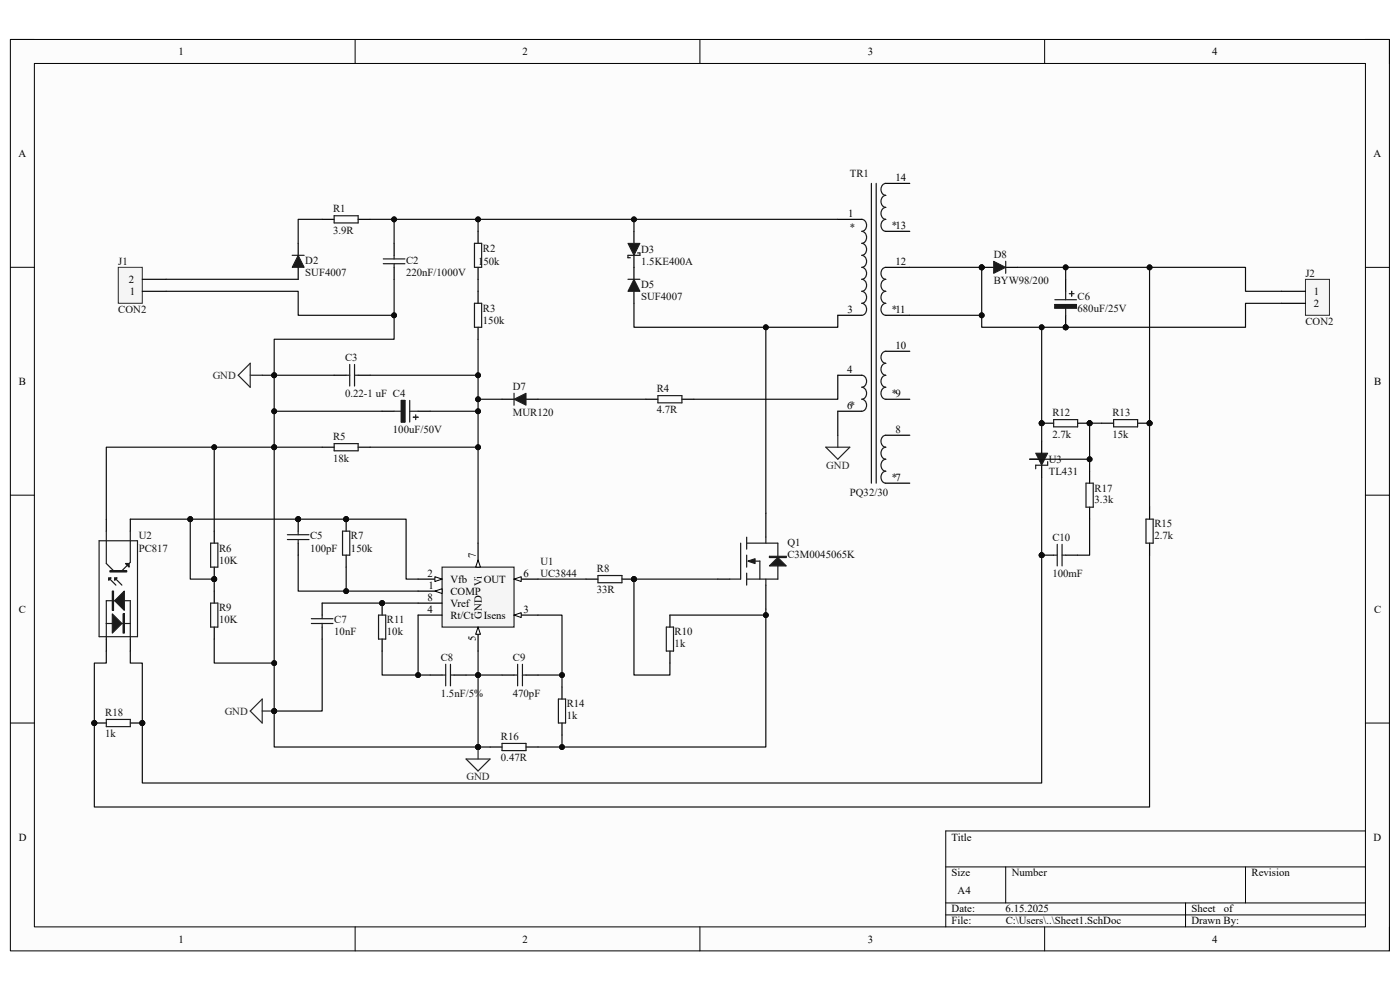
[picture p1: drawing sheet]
<svg xmlns="http://www.w3.org/2000/svg" width="297mm" height="210mm" viewBox="0 0 297 210" stroke-linecap="round" stroke-linejoin="round" font-family="sans-serif">
<path d="M2.2 8.4h292.6v193.3h-292.6z" fill-rule="evenodd" fill="#fcfcfc"/>
<path d="M2.2 8.4h292.6v193.3h-292.6z" fill="none" stroke="#000" stroke-width=".21"/>
<path d="M7.3 13.5h282.4v183.1h-282.4z" fill-rule="evenodd" fill="#fcfcfc"/>
<g fill="none" stroke="#000" stroke-width=".21">
<path d="M2.2 8.4h5.1M7.3 13.5h282.4v183.1h-282.4zM75.3 8.4v5.1M148.5 8.4v5.1M221.6 8.4v5.1M289.7 8.4h5.1v5.1M2.2 56.7h5.1M289.7 56.7h5.1M2.2 105h5.1M289.7 105.1h5.1M2.2 153.4h5.1M289.7 153.4h5.1"/>
<path d="M289.7 176.3h-89.1v20.3M75.3 196.6v5.1M148.5 196.6v5.1M200.6 183.9h89.1M200.6 191.5h89.1M200.6 194.1h89.1M213.4 183.9v7.6M221.6 196.6v5.1M251.5 191.5v5.1M264.2 183.9v7.6M294.8 196.6v5.1"/>
</g>
<path d="M68.3 46.5h2.6M76 46.5h2.5M101.4 49.1v2.5M101.4 56.7v2.6" fill="none" stroke="#000" stroke-width=".25"/>
<path d="M70.9 45.8h5.1v1.5h-5.1zM100.7 51.6h1.5v5.1h-1.5z" fill="none" stroke="#1c1c1c" stroke-width=".25"/>
<circle cx="221" cy="89.8" r=".51" fill="#0e0e0e"/>
<circle cx="221" cy="89.8" r=".51" fill="none" stroke="#0e0e0e" stroke-width=".21"/>
<circle cx="231.2" cy="89.8" r=".51" fill="#0e0e0e"/>
<circle cx="231.2" cy="89.8" r=".51" fill="none" stroke="#0e0e0e" stroke-width=".21"/>
<path d="M221 89.8h2.5" fill="none" stroke="#000" stroke-width=".25"/>
<circle cx="221" cy="89.8" r=".51" fill="#0e0e0e"/>
<circle cx="221" cy="89.8" r=".51" fill="none" stroke="#0e0e0e" stroke-width=".21"/>
<path d="M228.6 89.8h2.6" fill="none" stroke="#000" stroke-width=".25"/>
<circle cx="231.2" cy="89.8" r=".51" fill="#0e0e0e"/>
<circle cx="231.2" cy="89.8" r=".51" fill="none" stroke="#0e0e0e" stroke-width=".21"/>
<path d="M70.9 94.1h5.1v1.5h-5.1zM109.1 83.4v2.6M139.6 83.9h5.1v1.6h-5.1zM223.5 89h5.1v1.6h-5.1z" fill="none" stroke="#1c1c1c" stroke-width=".25"/>
<path d="M68.3 94.9h2.6M76 94.9h2.5M106.5 84.7h2.6M111.6 84.7h2.5M137 84.7h2.6M144.7 84.7h2.5" fill="none" stroke="#000" stroke-width=".25"/>
<path d="M50.5 79.6l2.6-2.5v5zM53.1 79.6h2.5" fill="none" stroke="#262626" stroke-width=".25"/>
<path d="M109.1 84.7l2.5-1.3v2.6z" fill="#1c1c1c"/>
<path d="M109.1 84.7l2.5-1.3v2.6z" fill="none" stroke="#1c1c1c" stroke-width=".21"/>
<path d="M134.5 56.7v2.6M134.5 61.8v2.5" fill="none" stroke="#000" stroke-width=".25"/>
<path d="M133.2 59.3h2.6" fill="none" stroke="#1c1c1c" stroke-width=".25"/>
<path d="M134.5 59.3l1.3 2.5h-2.6z" fill="#1c1c1c"/>
<path d="M134.5 59.3l1.3 2.5h-2.6z" fill="none" stroke="#1c1c1c" stroke-width=".21"/>
<path d="M63.3 51.6v2.6M63.3 56.7v2.6" fill="none" stroke="#000" stroke-width=".25"/>
<path d="M62 54.2h2.5" fill="none" stroke="#1c1c1c" stroke-width=".25"/>
<path d="M63.3 54.2l1.2 2.5h-2.5z" fill="#1c1c1c"/>
<path d="M63.3 54.2l1.2 2.5h-2.5z" fill="none" stroke="#1c1c1c" stroke-width=".21"/>
<path d="M83.6 51.6v2.6M83.6 56.7v2.6M70.9 79.6h2.5M76 79.6h2.5M101.4 61.8v2.5M101.4 69.4v2.6M81.1 87.2h2.5M88.7 87.2h2.5" fill="none" stroke="#000" stroke-width=".25"/>
<g fill="none" stroke="#1c1c1c" stroke-width=".25">
<path d="M81.3 55.9h4.6M81.3 54.9h4.6M83.6 54.2v.7M83.6 55.9v.8M73.4 79.6h.8M74.2 77.3v4.6M75.2 79.6h.8M75.2 77.3v4.6M100.7 64.3h1.5v5.1h-1.5zM83.6 87.2h1.5M85.1 84.9h.8v4.6h-.8zM86.9 87.2h1.8"/>
<path d="M86.9 84.9v4.6M87.7 88.5h1M88.2 88v1"/>
</g>
<path d="M85.1 84.9h.8v4.6h-.8z" fill-rule="evenodd" fill="#1c1c1c"/>
<path d="M85.1 84.9h.8v4.6h-.8z" fill="none" stroke="#1c1c1c" stroke-width=".21"/>
<circle cx="226.1" cy="69.4" r=".51" fill="#0e0e0e"/>
<circle cx="226.1" cy="69.4" r=".51" fill="none" stroke="#0e0e0e" stroke-width=".21"/>
<path d="M226.1 59.3v2.5M226.1 66.9v2.5" fill="none" stroke="#000" stroke-width=".25"/>
<circle cx="226.1" cy="69.4" r=".51" fill="#0e0e0e"/>
<circle cx="226.1" cy="69.4" r=".51" fill="none" stroke="#0e0e0e" stroke-width=".21"/>
<path d="M223.8 64.6h4.6v.8h-4.6zM223.8 63.6h4.6M226.1 61.8v1.8M226.1 65.4v1.5M226.8 62.3h1.1M227.4 61.8v1" fill="none" stroke="#1c1c1c" stroke-width=".25"/>
<path d="M223.8 64.6h4.6v.8h-4.6z" fill-rule="evenodd" fill="#1c1c1c"/>
<path d="M223.8 64.6h4.6v.8h-4.6z" fill="none" stroke="#1c1c1c" stroke-width=".21"/>
<path d="M134.5 49.1v2.5M134.5 54.2v2.5" fill="none" stroke="#000" stroke-width=".25"/>
<path d="M133.2 54.2h2.6" fill="none" stroke="#1c1c1c" stroke-width=".25"/>
<path d="M133.2 51.6h2.6l-1.3 2.6z" fill="#1c1c1c"/>
<path d="M133.2 51.6h2.6l-1.3 2.6z" fill="none" stroke="#1c1c1c" stroke-width=".21"/>
<path d="M133.2 54.2v.5h.5M135.3 53.7h.5v.5" fill="none" stroke="#1c1c1c" stroke-width=".25"/>
<circle cx="208.3" cy="56.7" r=".51" fill="#0e0e0e"/>
<circle cx="208.3" cy="56.7" r=".51" fill="none" stroke="#0e0e0e" stroke-width=".21"/>
<path d="M208.3 56.7h2.5" fill="none" stroke="#000" stroke-width=".25"/>
<circle cx="208.3" cy="56.7" r=".51" fill="#0e0e0e"/>
<circle cx="208.3" cy="56.7" r=".51" fill="none" stroke="#0e0e0e" stroke-width=".21"/>
<path d="M213.4 56.7h2.5" fill="none" stroke="#000" stroke-width=".25"/>
<path d="M213.4 55.4v2.6" fill="none" stroke="#1c1c1c" stroke-width=".25"/>
<path d="M210.8 55.4l2.6 1.3-2.6 1.3z" fill="#1c1c1c"/>
<path d="M210.8 55.4l2.6 1.3-2.6 1.3z" fill="none" stroke="#1c1c1c" stroke-width=".21"/>
<path d="M175.2 94.9h5.1l-2.6 2.5zM177.7 92.3v2.6" fill="none" stroke="#262626" stroke-width=".25"/>
<circle cx="63.3" cy="110.1" r=".51" fill="#0e0e0e"/>
<circle cx="63.3" cy="110.1" r=".51" fill="none" stroke="#0e0e0e" stroke-width=".21"/>
<path d="M63.3 110.1v2.6M63.3 115.2v2.6" fill="none" stroke="#000" stroke-width=".25"/>
<circle cx="63.3" cy="110.1" r=".51" fill="#0e0e0e"/>
<circle cx="63.3" cy="110.1" r=".51" fill="none" stroke="#0e0e0e" stroke-width=".21"/>
<path d="M61 113.4h4.5M61 114.5h4.5M63.3 112.7v.7M63.3 114.5v.7" fill="none" stroke="#1c1c1c" stroke-width=".25"/>
<circle cx="45.5" cy="122.9" r=".51" fill="#0e0e0e"/>
<circle cx="45.5" cy="122.9" r=".51" fill="none" stroke="#0e0e0e" stroke-width=".21"/>
<path d="M45.5 112.7v2.5M45.5 120.3v2.6" fill="none" stroke="#000" stroke-width=".25"/>
<circle cx="45.5" cy="122.9" r=".51" fill="#0e0e0e"/>
<circle cx="45.5" cy="122.9" r=".51" fill="none" stroke="#0e0e0e" stroke-width=".21"/>
<path d="M44.7 115.2h1.5v5.1h-1.5zM44.7 127.9h1.5v5.1h-1.5z" fill="none" stroke="#1c1c1c" stroke-width=".25"/>
<path d="M45.5 125.4v2.5M45.5 133v2.6" fill="none" stroke="#000" stroke-width=".25"/>
<circle cx="73.4" cy="110.1" r=".51" fill="#0e0e0e"/>
<circle cx="73.4" cy="110.1" r=".51" fill="none" stroke="#0e0e0e" stroke-width=".21"/>
<path d="M73.4 110.1v2.6" fill="none" stroke="#000" stroke-width=".25"/>
<circle cx="73.4" cy="110.1" r=".51" fill="#0e0e0e"/>
<circle cx="73.4" cy="110.1" r=".51" fill="none" stroke="#0e0e0e" stroke-width=".21"/>
<path d="M73.4 117.8v2.5" fill="none" stroke="#000" stroke-width=".25"/>
<path d="M72.7 112.7h1.5v5.1h-1.5z" fill="none" stroke="#1c1c1c" stroke-width=".25"/>
<circle cx="81.1" cy="127.9" r=".51" fill="#0e0e0e"/>
<circle cx="81.1" cy="127.9" r=".51" fill="none" stroke="#0e0e0e" stroke-width=".21"/>
<path d="M81.1 127.9v2.6" fill="none" stroke="#000" stroke-width=".25"/>
<circle cx="81.1" cy="127.9" r=".51" fill="#0e0e0e"/>
<circle cx="81.1" cy="127.9" r=".51" fill="none" stroke="#0e0e0e" stroke-width=".21"/>
<path d="M22.6 110.1v2.6M27.6 110.1v2.6M22.6 135.6v2.5M27.6 135.6v2.5M68.3 127.9v2.6M68.3 133v2.6M81.1 135.6v2.5" fill="none" stroke="#000" stroke-width=".25"/>
<path d="M21 114.7h8.2v20.4h-8.2zM22.6 112.7v6.8l1.5 1.6M27.6 112.7v6.6l-1.7 1.8M22.6 135.6v-3.3h5v3.3M23.1 122.6l1.5 1.5M24.3 122.6l1.6 1.5M66.1 131.2h4.5M66.1 132.3h4.5M68.3 130.5v.7M68.3 132.3v.7M80.3 130.5h1.5v5.1h-1.5z" fill="none" stroke="#1c1c1c" stroke-width=".25"/>
<path d="M23.8 130.2l2.1 2.1-2.1 2z" fill="#1c1c1c"/>
<path d="M23.8 130.2l2.1 2.1-2.1 2zM26.1 130.2h.3v4.1h-.3zM26.2 130.2v4.1" fill="none" stroke="#1c1c1c" stroke-width=".25"/>
<path d="M23.1 122.6h.5l-.5 .5z" fill="#1c1c1c"/>
<path d="M23.1 122.6h.5l-.5 .5z" fill="none" stroke="#1c1c1c" stroke-width=".25"/>
<path d="M24.3 122.6h.5l-.5 .5z" fill="#1c1c1c"/>
<path d="M23.3 121.1h3.6v.2h-3.6zM23.3 121.2h3.6M24.3 122.6h.5l-.5 .5z" fill="none" stroke="#1c1c1c" stroke-width=".25"/>
<path d="M26.6 119.5h.8v.8z" fill="#1c1c1c"/>
<path d="M26.6 119.5h.8v.8z" fill="none" stroke="#1c1c1c" stroke-width=".25"/>
<path d="M26.4 125.4v4.1l-2.1-2.1z" fill="#1c1c1c"/>
<path d="M22.6 132.3v-4.9h5v4.9M23.8 125.4h.3v4.1h-.3zM24 125.4v4.1M26.4 125.4v4.1l-2.1-2.1z" fill="none" stroke="#1c1c1c" stroke-width=".25"/>
<path d="M93.8 120.3h15.3v12.7h-15.3z" fill-rule="evenodd" fill="#f5f5f5"/>
<path d="M93.8 120.3h15.3v12.7h-15.3z" fill="none" stroke="#262626" stroke-width=".25"/>
<path d="M101.4 115.2v5.1M88.7 127.9h5.1" fill="none" stroke="#000" stroke-width=".25"/>
<path d="M101.4 118.8l.5 1.5h-1z" fill="#fbfbfb"/>
<path d="M101.4 118.8l.5 1.5h-1z" fill="none" stroke="#000" stroke-width=".21"/>
<path d="M109.1 122.9h5" fill="none" stroke="#000" stroke-width=".25"/>
<path d="M109.1 122.9l1.5-.6v1.1z" fill="#fbfbfb"/>
<path d="M109.1 122.9l1.5-.6v1.1z" fill="none" stroke="#000" stroke-width=".21"/>
<path d="M101.4 133v5.1" fill="none" stroke="#000" stroke-width=".25"/>
<path d="M101.4 133l.5 1.6h-1z" fill="#fbfbfb"/>
<path d="M101.4 133l.5 1.6h-1z" fill="none" stroke="#000" stroke-width=".21"/>
<path d="M88.7 130.5h5.1M109.1 130.5h5" fill="none" stroke="#000" stroke-width=".25"/>
<path d="M109.1 130.5l1.5-.5v1z" fill="#fbfbfb"/>
<path d="M109.1 130.5l1.5-.5v1z" fill="none" stroke="#000" stroke-width=".21"/>
<path d="M88.7 122.9h5.1" fill="none" stroke="#000" stroke-width=".25"/>
<path d="M92.3 122.3l1.5 .6-1.5 .5z" fill="#fbfbfb"/>
<path d="M92.3 122.3l1.5 .6-1.5 .5z" fill="none" stroke="#000" stroke-width=".21"/>
<path d="M88.7 125.4h5.1" fill="none" stroke="#000" stroke-width=".25"/>
<path d="M92.3 125.4l1.5-.5v1z" fill="#fbfbfb"/>
<path d="M92.3 125.4l1.5-.5v1z" fill="none" stroke="#000" stroke-width=".21"/>
<path d="M55.6 148.3v5.1l-2.5-2.6zM55.6 150.8h2.6" fill="none" stroke="#262626" stroke-width=".25"/>
<circle cx="58.2" cy="150.8" r=".51" fill="#0e0e0e"/>
<circle cx="58.2" cy="150.8" r=".51" fill="none" stroke="#0e0e0e" stroke-width=".21"/>
<path d="M91.2 143.2h2.6M96.3 143.2h2.6M106.5 143.2h2.6M111.6 143.2h2.5" fill="none" stroke="#000" stroke-width=".25"/>
<path d="M93.8 143.2h.8M94.6 140.9v4.6M95.6 143.2h.7M95.6 140.9v4.6M109.1 143.2h.7M109.8 140.9v4.6M110.8 143.2h.8M110.8 140.9v4.6" fill="none" stroke="#1c1c1c" stroke-width=".25"/>
<path d="M101.4 158.5v2.5M98.9 161h5.1l-2.6 2.6z" fill="none" stroke="#262626" stroke-width=".25"/>
<circle cx="101.4" cy="158.5" r=".51" fill="#0e0e0e"/>
<circle cx="101.4" cy="158.5" r=".51" fill="none" stroke="#0e0e0e" stroke-width=".21"/>
<path d="M104 158.5h2.5M111.6 158.5h2.5M119.2 145.7v2.6M119.2 153.4v2.5" fill="none" stroke="#000" stroke-width=".25"/>
<path d="M106.5 157.7h5.1v1.5h-5.1zM118.5 148.3h1.5v5.1h-1.5z" fill="none" stroke="#1c1c1c" stroke-width=".25"/>
<circle cx="134.5" cy="122.9" r=".51" fill="#0e0e0e"/>
<circle cx="134.5" cy="122.9" r=".51" fill="none" stroke="#0e0e0e" stroke-width=".21"/>
<path d="M124.3 122.9h2.6M131.9 122.9h2.6" fill="none" stroke="#000" stroke-width=".25"/>
<circle cx="134.5" cy="122.9" r=".51" fill="#0e0e0e"/>
<circle cx="134.5" cy="122.9" r=".51" fill="none" stroke="#0e0e0e" stroke-width=".21"/>
<path d="M126.9 122.1h5v1.5h-5zM141.4 133h1.5v5.1h-1.5zM154.8 122.9h2.3" fill="none" stroke="#1c1c1c" stroke-width=".25"/>
<path d="M162.5 108.9v5.1M142.1 130.5v2.5M142.1 138.1v2.6M152.3 122.9h2.5M162.5 124.1v5.1" fill="none" stroke="#000" stroke-width=".25"/>
<path d="M163.2 120.1l1.8-1.8 1.8 1.8z" fill="#1c1c1c"/>
<path d="M158.4 114v2.5M158.4 117.8v2.5M163.2 118h3.6v.3h-3.6zM158.4 121.6v2.5M163.2 120.1l1.8-1.8 1.8 1.8z" fill="none" stroke="#1c1c1c" stroke-width=".25"/>
<path d="M158.7 119l1.5-.5v1z" fill="#1c1c1c"/>
<path d="M157.1 115.2v7.7M158.4 115.2h6.6v7.7h-6.6M158.7 119l1.5-.5v1zM160.2 119h1v3.9M162.5 114v1.2M162.5 122.9v1.2" fill="none" stroke="#1c1c1c" stroke-width=".25"/>
<circle cx="30.2" cy="153.4" r=".51" fill="#0e0e0e"/>
<circle cx="30.2" cy="153.4" r=".51" fill="none" stroke="#0e0e0e" stroke-width=".21"/>
<circle cx="20" cy="153.4" r=".51" fill="#0e0e0e"/>
<circle cx="20" cy="153.4" r=".51" fill="none" stroke="#0e0e0e" stroke-width=".21"/>
<path d="M27.6 153.4h2.6" fill="none" stroke="#000" stroke-width=".25"/>
<circle cx="30.2" cy="153.4" r=".51" fill="#0e0e0e"/>
<circle cx="30.2" cy="153.4" r=".51" fill="none" stroke="#0e0e0e" stroke-width=".21"/>
<path d="M20 153.4h2.6" fill="none" stroke="#000" stroke-width=".25"/>
<circle cx="20" cy="153.4" r=".51" fill="#0e0e0e"/>
<circle cx="20" cy="153.4" r=".51" fill="none" stroke="#0e0e0e" stroke-width=".21"/>
<path d="M22.6 152.6h5v1.5h-5z" fill="none" stroke="#1c1c1c" stroke-width=".25"/>
<path d="M25.1 56.7h5.1v7.6h-5.1z" fill-rule="evenodd" fill="#f5f5f5"/>
<path d="M25.1 56.7h5.1v7.6h-5.1z" fill="none" stroke="#262626" stroke-width=".21"/>
<path d="M30.2 59.3h5.1M30.2 61.8h5.1" fill="none" stroke="#000" stroke-width=".25"/>
<path d="M277 59.3h5v7.6h-5z" fill-rule="evenodd" fill="#f5f5f5"/>
<path d="M277 59.3h5v7.6h-5z" fill="none" stroke="#262626" stroke-width=".21"/>
<path d="M271.9 61.8h5.1M271.9 64.3h5.1" fill="none" stroke="#000" stroke-width=".25"/>
<circle cx="243.9" cy="89.8" r=".51" fill="#0e0e0e"/>
<circle cx="243.9" cy="89.8" r=".51" fill="none" stroke="#0e0e0e" stroke-width=".21"/>
<path d="M241.3 89.8h2.6" fill="none" stroke="#000" stroke-width=".25"/>
<circle cx="243.9" cy="89.8" r=".51" fill="#0e0e0e"/>
<circle cx="243.9" cy="89.8" r=".51" fill="none" stroke="#0e0e0e" stroke-width=".21"/>
<path d="M231.2 100v2.5M233.7 89.8h2.6M231.2 107.6v2.5M243.9 107.6v2.5M243.9 115.2v2.6" fill="none" stroke="#000" stroke-width=".25"/>
<path d="M236.3 89h5v1.6h-5zM230.4 102.5h1.5v5.1h-1.5zM243.1 110.1h1.5v5.1h-1.5z" fill="none" stroke="#1c1c1c" stroke-width=".25"/>
<circle cx="221" cy="117.8" r=".51" fill="#0e0e0e"/>
<circle cx="221" cy="117.8" r=".51" fill="none" stroke="#0e0e0e" stroke-width=".21"/>
<path d="M221 117.8h2.5" fill="none" stroke="#000" stroke-width=".25"/>
<circle cx="221" cy="117.8" r=".51" fill="#0e0e0e"/>
<circle cx="221" cy="117.8" r=".51" fill="none" stroke="#0e0e0e" stroke-width=".21"/>
<g fill="none" stroke="#000" stroke-width=".25">
<path d="M187.9 38.9h5.1M177.7 46.5h5.1M187.9 56.7h5.1M187.9 49.1h5.1M177.7 66.9h5.1M177.7 79.6h5.1M187.9 66.9h5.1M187.9 74.5h5.1M177.7 87.2h5.1M187.9 92.3h5.1M187.9 84.7h5.1M218.5 97.4h2.5"/>
<path d="M221 98.7v2.5M187.9 102.5h5.1M226.1 117.8h2.5"/>
</g>
<g fill="none" stroke="#1c1c1c" stroke-width=".25">
<path d="M184.9 38.9v63.6M185.9 38.9v63.6M187.9 38.9a1.3 1.3 0 0 0-1 1.3 1.3 1.3 0 0 0 1 1.2 1.31 1.31 0 0 0-1 1.3 1.31 1.31 0 0 0 1 1.3 1.3 1.3 0 0 0-1 1.3 1.3 1.3 0 0 0 1 1.2 1.3 1.3 0 0 0-1 1.3 1.3 1.3 0 0 0 1 1.3M182.8 46.5a1.31 1.31 0 0 1 1 1.3 1.31 1.31 0 0 1-1 1.3 1.3 1.3 0 0 1 1 1.3 1.3 1.3 0 0 1-1 1.2 1.31 1.31 0 0 1 1 1.3 1.31 1.31 0 0 1-1 1.3 1.3 1.3 0 0 1 1 1.2 1.3 1.3 0 0 1-1 1.3 1.3 1.3 0 0 1 1 1.3 1.3 1.3 0 0 1-1 1.3 1.31 1.31 0 0 1 1 1.2 1.31 1.31 0 0 1-1 1.3 1.3 1.3 0 0 1 1 1.3 1.3 1.3 0 0 1-1 1.2 1.3 1.3 0 0 1 1 1.3 1.3 1.3 0 0 1-1 1.3M187.9 56.7a1.3 1.3 0 0 0-1 1.3 1.3 1.3 0 0 0 1 1.3 1.3 1.3 0 0 0-1 1.2 1.3 1.3 0 0 0 1 1.3 1.31 1.31 0 0 0-1 1.3 1.31 1.31 0 0 0 1 1.2 1.3 1.3 0 0 0-1 1.3 1.3 1.3 0 0 0 1 1.3M182.8 79.6a1.31 1.31 0 0 1 1 1.3 1.31 1.31 0 0 1-1 1.3 1.3 1.3 0 0 1 1 1.2 1.3 1.3 0 0 1-1 1.3 1.3 1.3 0 0 1 1 1.3 1.3 1.3 0 0 1-1 1.2M187.9 74.5a1.31 1.31 0 0 0-1 1.3 1.31 1.31 0 0 0 1 1.3 1.3 1.3 0 0 0-1 1.2 1.3 1.3 0 0 0 1 1.3 1.3 1.3 0 0 0-1 1.3 1.3 1.3 0 0 0 1 1.2 1.31 1.31 0 0 0-1 1.3 1.31 1.31 0 0 0 1 1.3M187.9 92.3a1.3 1.3 0 0 0-1 1.3 1.3 1.3 0 0 0 1 1.3 1.31 1.31 0 0 0-1 1.2 1.31 1.31 0 0 0 1 1.3 1.3 1.3 0 0 0-1 1.3 1.3 1.3 0 0 0 1 1.3 1.3 1.3 0 0 0-1 1.2 1.3 1.3 0 0 0 1 1.3M219.7 98.7h2.6M223.5 117.8h.8M224.3 115.5v4.6M225.3 117.8h.8"/>
<path d="M225.3 115.5v4.6"/>
</g>
<path d="M219.7 96.1h2.6l-1.3 2.6z" fill="#1c1c1c"/>
<path d="M219.7 96.1h2.6l-1.3 2.6z" fill="none" stroke="#1c1c1c" stroke-width=".21"/>
<path d="M219.7 98.7v.8M222.3 97.9v.8" fill="none" stroke="#1c1c1c" stroke-width=".25"/>
<path d="M221 93.6v2.5" fill="none" stroke="#000" stroke-width=".25"/>
<path d="M78.5 46.5h22.9v2.6M101.4 59.3v2.5" fill="none" stroke="#0e0e0e" stroke-width=".25"/>
<circle cx="83.6" cy="46.5" r=".51" fill="#0e0e0e"/>
<circle cx="83.6" cy="46.5" r=".51" fill="none" stroke="#0e0e0e" stroke-width=".21"/>
<circle cx="101.4" cy="46.5" r=".51" fill="#0e0e0e"/>
<circle cx="101.4" cy="46.5" r=".51" fill="none" stroke="#0e0e0e" stroke-width=".21"/>
<path d="M83.6 46.5v5.1" fill="none" stroke="#0e0e0e" stroke-width=".25"/>
<circle cx="83.6" cy="46.5" r=".51" fill="#0e0e0e"/>
<circle cx="83.6" cy="46.5" r=".51" fill="none" stroke="#0e0e0e" stroke-width=".21"/>
<path d="M68.3 46.5h-5v5.1M101.4 46.5h33.1v2.6M114.1 84.7h22.9" fill="none" stroke="#0e0e0e" stroke-width=".25"/>
<circle cx="101.4" cy="46.5" r=".51" fill="#0e0e0e"/>
<circle cx="101.4" cy="46.5" r=".51" fill="none" stroke="#0e0e0e" stroke-width=".21"/>
<circle cx="134.5" cy="46.5" r=".51" fill="#0e0e0e"/>
<circle cx="134.5" cy="46.5" r=".51" fill="none" stroke="#0e0e0e" stroke-width=".21"/>
<path d="M83.6 66.9v5.1h-25.4v7.6h-2.6" fill="none" stroke="#0e0e0e" stroke-width=".25"/>
<circle cx="83.6" cy="66.9" r=".51" fill="#0e0e0e"/>
<circle cx="83.6" cy="66.9" r=".51" fill="none" stroke="#0e0e0e" stroke-width=".21"/>
<circle cx="58.2" cy="79.6" r=".51" fill="#0e0e0e"/>
<circle cx="58.2" cy="79.6" r=".51" fill="none" stroke="#0e0e0e" stroke-width=".21"/>
<path d="M58.2 79.6h12.7" fill="none" stroke="#0e0e0e" stroke-width=".25"/>
<circle cx="58.2" cy="79.6" r=".51" fill="#0e0e0e"/>
<circle cx="58.2" cy="79.6" r=".51" fill="none" stroke="#0e0e0e" stroke-width=".21"/>
<path d="M58.2 79.6v7.6h22.9" fill="none" stroke="#0e0e0e" stroke-width=".25"/>
<circle cx="58.2" cy="87.2" r=".51" fill="#0e0e0e"/>
<circle cx="58.2" cy="87.2" r=".51" fill="none" stroke="#0e0e0e" stroke-width=".21"/>
<circle cx="58.2" cy="79.6" r=".51" fill="#0e0e0e"/>
<circle cx="58.2" cy="79.6" r=".51" fill="none" stroke="#0e0e0e" stroke-width=".21"/>
<path d="M58.2 87.2v7.7h10.1" fill="none" stroke="#0e0e0e" stroke-width=".25"/>
<circle cx="58.2" cy="87.2" r=".51" fill="#0e0e0e"/>
<circle cx="58.2" cy="87.2" r=".51" fill="none" stroke="#0e0e0e" stroke-width=".21"/>
<circle cx="58.2" cy="94.9" r=".51" fill="#0e0e0e"/>
<circle cx="58.2" cy="94.9" r=".51" fill="none" stroke="#0e0e0e" stroke-width=".21"/>
<path d="M101.4 87.2v7.7h-22.9" fill="none" stroke="#0e0e0e" stroke-width=".25"/>
<circle cx="101.4" cy="94.9" r=".51" fill="#0e0e0e"/>
<circle cx="101.4" cy="94.9" r=".51" fill="none" stroke="#0e0e0e" stroke-width=".21"/>
<circle cx="101.4" cy="87.2" r=".51" fill="#0e0e0e"/>
<circle cx="101.4" cy="87.2" r=".51" fill="none" stroke="#0e0e0e" stroke-width=".21"/>
<path d="M63.3 110.1h10.1" fill="none" stroke="#0e0e0e" stroke-width=".25"/>
<circle cx="63.3" cy="110.1" r=".51" fill="#0e0e0e"/>
<circle cx="63.3" cy="110.1" r=".51" fill="none" stroke="#0e0e0e" stroke-width=".21"/>
<circle cx="73.4" cy="110.1" r=".51" fill="#0e0e0e"/>
<circle cx="73.4" cy="110.1" r=".51" fill="none" stroke="#0e0e0e" stroke-width=".21"/>
<path d="M45.5 122.9v2.5" fill="none" stroke="#0e0e0e" stroke-width=".25"/>
<circle cx="45.5" cy="122.9" r=".51" fill="#0e0e0e"/>
<circle cx="45.5" cy="122.9" r=".51" fill="none" stroke="#0e0e0e" stroke-width=".21"/>
<path d="M40.4 110.1v12.8h5.1" fill="none" stroke="#0e0e0e" stroke-width=".25"/>
<circle cx="40.4" cy="110.1" r=".51" fill="#0e0e0e"/>
<circle cx="40.4" cy="110.1" r=".51" fill="none" stroke="#0e0e0e" stroke-width=".21"/>
<circle cx="45.5" cy="122.9" r=".51" fill="#0e0e0e"/>
<circle cx="45.5" cy="122.9" r=".51" fill="none" stroke="#0e0e0e" stroke-width=".21"/>
<path d="M27.6 110.1h12.8" fill="none" stroke="#0e0e0e" stroke-width=".25"/>
<circle cx="40.4" cy="110.1" r=".51" fill="#0e0e0e"/>
<circle cx="40.4" cy="110.1" r=".51" fill="none" stroke="#0e0e0e" stroke-width=".21"/>
<path d="M40.4 110.1h22.9" fill="none" stroke="#0e0e0e" stroke-width=".25"/>
<circle cx="40.4" cy="110.1" r=".51" fill="#0e0e0e"/>
<circle cx="40.4" cy="110.1" r=".51" fill="none" stroke="#0e0e0e" stroke-width=".21"/>
<circle cx="63.3" cy="110.1" r=".51" fill="#0e0e0e"/>
<circle cx="63.3" cy="110.1" r=".51" fill="none" stroke="#0e0e0e" stroke-width=".21"/>
<path d="M58.2 94.9h-35.6v15.2" fill="none" stroke="#0e0e0e" stroke-width=".25"/>
<circle cx="45.5" cy="94.9" r=".51" fill="#0e0e0e"/>
<circle cx="45.5" cy="94.9" r=".51" fill="none" stroke="#0e0e0e" stroke-width=".21"/>
<circle cx="58.2" cy="94.9" r=".51" fill="#0e0e0e"/>
<circle cx="58.2" cy="94.9" r=".51" fill="none" stroke="#0e0e0e" stroke-width=".21"/>
<path d="M58.2 94.9v45.8h-12.7v-5.1" fill="none" stroke="#0e0e0e" stroke-width=".25"/>
<circle cx="58.2" cy="94.9" r=".51" fill="#0e0e0e"/>
<circle cx="58.2" cy="94.9" r=".51" fill="none" stroke="#0e0e0e" stroke-width=".21"/>
<circle cx="58.2" cy="140.7" r=".51" fill="#0e0e0e"/>
<circle cx="58.2" cy="140.7" r=".51" fill="none" stroke="#0e0e0e" stroke-width=".21"/>
<path d="M45.5 94.9v17.8" fill="none" stroke="#0e0e0e" stroke-width=".25"/>
<circle cx="45.5" cy="94.9" r=".51" fill="#0e0e0e"/>
<circle cx="45.5" cy="94.9" r=".51" fill="none" stroke="#0e0e0e" stroke-width=".21"/>
<path d="M73.4 110.1h12.8v12.8h2.5" fill="none" stroke="#0e0e0e" stroke-width=".25"/>
<circle cx="73.4" cy="110.1" r=".51" fill="#0e0e0e"/>
<circle cx="73.4" cy="110.1" r=".51" fill="none" stroke="#0e0e0e" stroke-width=".21"/>
<path d="M101.4 94.9v20.3" fill="none" stroke="#0e0e0e" stroke-width=".25"/>
<circle cx="101.4" cy="94.9" r=".51" fill="#0e0e0e"/>
<circle cx="101.4" cy="94.9" r=".51" fill="none" stroke="#0e0e0e" stroke-width=".21"/>
<path d="M73.4 120.3v5.1h15.3" fill="none" stroke="#0e0e0e" stroke-width=".25"/>
<circle cx="73.4" cy="125.4" r=".51" fill="#0e0e0e"/>
<circle cx="73.4" cy="125.4" r=".51" fill="none" stroke="#0e0e0e" stroke-width=".21"/>
<path d="M63.3 117.8v7.6h10.1" fill="none" stroke="#0e0e0e" stroke-width=".25"/>
<circle cx="73.4" cy="125.4" r=".51" fill="#0e0e0e"/>
<circle cx="73.4" cy="125.4" r=".51" fill="none" stroke="#0e0e0e" stroke-width=".21"/>
<path d="M68.3 127.9h20.4" fill="none" stroke="#0e0e0e" stroke-width=".25"/>
<circle cx="81.1" cy="127.9" r=".51" fill="#0e0e0e"/>
<circle cx="81.1" cy="127.9" r=".51" fill="none" stroke="#0e0e0e" stroke-width=".21"/>
<path d="M68.3 135.6v15.2h-10.1" fill="none" stroke="#0e0e0e" stroke-width=".25"/>
<circle cx="58.2" cy="150.8" r=".51" fill="#0e0e0e"/>
<circle cx="58.2" cy="150.8" r=".51" fill="none" stroke="#0e0e0e" stroke-width=".21"/>
<path d="M88.7 130.5v12.7h-7.6v-5.1" fill="none" stroke="#0e0e0e" stroke-width=".25"/>
<circle cx="88.7" cy="143.2" r=".51" fill="#0e0e0e"/>
<circle cx="88.7" cy="143.2" r=".51" fill="none" stroke="#0e0e0e" stroke-width=".21"/>
<path d="M88.7 143.2h2.5" fill="none" stroke="#0e0e0e" stroke-width=".25"/>
<circle cx="88.7" cy="143.2" r=".51" fill="#0e0e0e"/>
<circle cx="88.7" cy="143.2" r=".51" fill="none" stroke="#0e0e0e" stroke-width=".21"/>
<path d="M58.2 140.7v10.1" fill="none" stroke="#0e0e0e" stroke-width=".25"/>
<circle cx="58.2" cy="140.7" r=".51" fill="#0e0e0e"/>
<circle cx="58.2" cy="140.7" r=".51" fill="none" stroke="#0e0e0e" stroke-width=".21"/>
<circle cx="58.2" cy="150.8" r=".51" fill="#0e0e0e"/>
<circle cx="58.2" cy="150.8" r=".51" fill="none" stroke="#0e0e0e" stroke-width=".21"/>
<path d="M58.2 150.8v7.7h43.2" fill="none" stroke="#0e0e0e" stroke-width=".25"/>
<circle cx="58.2" cy="150.8" r=".51" fill="#0e0e0e"/>
<circle cx="58.2" cy="150.8" r=".51" fill="none" stroke="#0e0e0e" stroke-width=".21"/>
<circle cx="101.4" cy="158.5" r=".51" fill="#0e0e0e"/>
<circle cx="101.4" cy="158.5" r=".51" fill="none" stroke="#0e0e0e" stroke-width=".21"/>
<path d="M98.9 143.2h2.5" fill="none" stroke="#0e0e0e" stroke-width=".25"/>
<circle cx="101.4" cy="143.2" r=".51" fill="#0e0e0e"/>
<circle cx="101.4" cy="143.2" r=".51" fill="none" stroke="#0e0e0e" stroke-width=".21"/>
<path d="M101.4 138.1v20.4" fill="none" stroke="#0e0e0e" stroke-width=".25"/>
<circle cx="101.4" cy="158.5" r=".51" fill="#0e0e0e"/>
<circle cx="101.4" cy="158.5" r=".51" fill="none" stroke="#0e0e0e" stroke-width=".21"/>
<circle cx="101.4" cy="143.2" r=".51" fill="#0e0e0e"/>
<circle cx="101.4" cy="143.2" r=".51" fill="none" stroke="#0e0e0e" stroke-width=".21"/>
<path d="M101.4 143.2h5.1" fill="none" stroke="#0e0e0e" stroke-width=".25"/>
<circle cx="101.4" cy="143.2" r=".51" fill="#0e0e0e"/>
<circle cx="101.4" cy="143.2" r=".51" fill="none" stroke="#0e0e0e" stroke-width=".21"/>
<path d="M114.1 130.5h5.1v12.7h-5.1" fill="none" stroke="#0e0e0e" stroke-width=".25"/>
<circle cx="119.2" cy="143.2" r=".51" fill="#0e0e0e"/>
<circle cx="119.2" cy="143.2" r=".51" fill="none" stroke="#0e0e0e" stroke-width=".21"/>
<path d="M101.4 158.5h2.6" fill="none" stroke="#0e0e0e" stroke-width=".25"/>
<circle cx="101.4" cy="158.5" r=".51" fill="#0e0e0e"/>
<circle cx="101.4" cy="158.5" r=".51" fill="none" stroke="#0e0e0e" stroke-width=".21"/>
<path d="M119.2 155.9v2.6h-5.1" fill="none" stroke="#0e0e0e" stroke-width=".25"/>
<circle cx="119.2" cy="158.5" r=".51" fill="#0e0e0e"/>
<circle cx="119.2" cy="158.5" r=".51" fill="none" stroke="#0e0e0e" stroke-width=".21"/>
<path d="M119.2 143.2v2.5" fill="none" stroke="#0e0e0e" stroke-width=".25"/>
<circle cx="119.2" cy="143.2" r=".51" fill="#0e0e0e"/>
<circle cx="119.2" cy="143.2" r=".51" fill="none" stroke="#0e0e0e" stroke-width=".21"/>
<path d="M114.1 122.9h10.2M134.5 122.9v20.3h7.6v-2.5" fill="none" stroke="#0e0e0e" stroke-width=".25"/>
<circle cx="134.5" cy="122.9" r=".51" fill="#0e0e0e"/>
<circle cx="134.5" cy="122.9" r=".51" fill="none" stroke="#0e0e0e" stroke-width=".21"/>
<path d="M134.5 122.9h17.8" fill="none" stroke="#0e0e0e" stroke-width=".25"/>
<circle cx="134.5" cy="122.9" r=".51" fill="#0e0e0e"/>
<circle cx="134.5" cy="122.9" r=".51" fill="none" stroke="#0e0e0e" stroke-width=".21"/>
<path d="M162.5 129.2v29.3h-43.3" fill="none" stroke="#0e0e0e" stroke-width=".25"/>
<circle cx="162.5" cy="130.5" r=".51" fill="#0e0e0e"/>
<circle cx="162.5" cy="130.5" r=".51" fill="none" stroke="#0e0e0e" stroke-width=".21"/>
<circle cx="119.2" cy="158.5" r=".51" fill="#0e0e0e"/>
<circle cx="119.2" cy="158.5" r=".51" fill="none" stroke="#0e0e0e" stroke-width=".21"/>
<path d="M134.5 64.3v5.1h28v39.5" fill="none" stroke="#0e0e0e" stroke-width=".25"/>
<circle cx="162.5" cy="69.4" r=".51" fill="#0e0e0e"/>
<circle cx="162.5" cy="69.4" r=".51" fill="none" stroke="#0e0e0e" stroke-width=".21"/>
<path d="M22.6 138.1v2.6h-2.6v12.7" fill="none" stroke="#0e0e0e" stroke-width=".25"/>
<circle cx="20" cy="153.4" r=".51" fill="#0e0e0e"/>
<circle cx="20" cy="153.4" r=".51" fill="none" stroke="#0e0e0e" stroke-width=".21"/>
<path d="M27.6 138.1v2.6h2.6v12.7" fill="none" stroke="#0e0e0e" stroke-width=".25"/>
<circle cx="30.2" cy="153.4" r=".51" fill="#0e0e0e"/>
<circle cx="30.2" cy="153.4" r=".51" fill="none" stroke="#0e0e0e" stroke-width=".21"/>
<path d="M231.2 89.8h2.5" fill="none" stroke="#0e0e0e" stroke-width=".25"/>
<circle cx="231.2" cy="89.8" r=".51" fill="#0e0e0e"/>
<circle cx="231.2" cy="89.8" r=".51" fill="none" stroke="#0e0e0e" stroke-width=".21"/>
<path d="M215.9 56.7h10.2v2.6" fill="none" stroke="#0e0e0e" stroke-width=".25"/>
<circle cx="226.1" cy="56.7" r=".51" fill="#0e0e0e"/>
<circle cx="226.1" cy="56.7" r=".51" fill="none" stroke="#0e0e0e" stroke-width=".21"/>
<path d="M226.1 56.7h38.1v5.1h7.7" fill="none" stroke="#0e0e0e" stroke-width=".25"/>
<circle cx="226.1" cy="56.7" r=".51" fill="#0e0e0e"/>
<circle cx="226.1" cy="56.7" r=".51" fill="none" stroke="#0e0e0e" stroke-width=".21"/>
<circle cx="243.9" cy="56.7" r=".51" fill="#0e0e0e"/>
<circle cx="243.9" cy="56.7" r=".51" fill="none" stroke="#0e0e0e" stroke-width=".21"/>
<path d="M271.9 64.3h-7.7v5.1h-38.1" fill="none" stroke="#0e0e0e" stroke-width=".25"/>
<circle cx="226.1" cy="69.4" r=".51" fill="#0e0e0e"/>
<circle cx="226.1" cy="69.4" r=".51" fill="none" stroke="#0e0e0e" stroke-width=".21"/>
<path d="M221 69.4v20.4" fill="none" stroke="#0e0e0e" stroke-width=".25"/>
<circle cx="221" cy="69.4" r=".51" fill="#0e0e0e"/>
<circle cx="221" cy="69.4" r=".51" fill="none" stroke="#0e0e0e" stroke-width=".21"/>
<circle cx="221" cy="89.8" r=".51" fill="#0e0e0e"/>
<circle cx="221" cy="89.8" r=".51" fill="none" stroke="#0e0e0e" stroke-width=".21"/>
<path d="M243.9 56.7v33.1" fill="none" stroke="#0e0e0e" stroke-width=".25"/>
<circle cx="243.9" cy="89.8" r=".51" fill="#0e0e0e"/>
<circle cx="243.9" cy="89.8" r=".51" fill="none" stroke="#0e0e0e" stroke-width=".21"/>
<circle cx="243.9" cy="56.7" r=".51" fill="#0e0e0e"/>
<circle cx="243.9" cy="56.7" r=".51" fill="none" stroke="#0e0e0e" stroke-width=".21"/>
<path d="M35.3 59.3h28M83.6 59.3v7.6h-20.3v-5.1h-28" fill="none" stroke="#0e0e0e" stroke-width=".25"/>
<circle cx="83.6" cy="66.9" r=".51" fill="#0e0e0e"/>
<circle cx="83.6" cy="66.9" r=".51" fill="none" stroke="#0e0e0e" stroke-width=".21"/>
<path d="M193 56.7h15.3" fill="none" stroke="#0e0e0e" stroke-width=".25"/>
<circle cx="208.3" cy="56.7" r=".51" fill="#0e0e0e"/>
<circle cx="208.3" cy="56.7" r=".51" fill="none" stroke="#0e0e0e" stroke-width=".21"/>
<path d="M208.3 56.7v10.2" fill="none" stroke="#0e0e0e" stroke-width=".25"/>
<circle cx="208.3" cy="66.9" r=".51" fill="#0e0e0e"/>
<circle cx="208.3" cy="66.9" r=".51" fill="none" stroke="#0e0e0e" stroke-width=".21"/>
<circle cx="208.3" cy="56.7" r=".51" fill="#0e0e0e"/>
<circle cx="208.3" cy="56.7" r=".51" fill="none" stroke="#0e0e0e" stroke-width=".21"/>
<path d="M177.7 66.9v2.5h-15.2" fill="none" stroke="#0e0e0e" stroke-width=".25"/>
<circle cx="162.5" cy="69.4" r=".51" fill="#0e0e0e"/>
<circle cx="162.5" cy="69.4" r=".51" fill="none" stroke="#0e0e0e" stroke-width=".21"/>
<path d="M134.5 46.5h43.2" fill="none" stroke="#0e0e0e" stroke-width=".25"/>
<circle cx="134.5" cy="46.5" r=".51" fill="#0e0e0e"/>
<circle cx="134.5" cy="46.5" r=".51" fill="none" stroke="#0e0e0e" stroke-width=".21"/>
<path d="M193 66.9h15.3v2.5h17.8" fill="none" stroke="#0e0e0e" stroke-width=".25"/>
<circle cx="208.3" cy="66.9" r=".51" fill="#0e0e0e"/>
<circle cx="208.3" cy="66.9" r=".51" fill="none" stroke="#0e0e0e" stroke-width=".21"/>
<circle cx="221" cy="69.4" r=".51" fill="#0e0e0e"/>
<circle cx="221" cy="69.4" r=".51" fill="none" stroke="#0e0e0e" stroke-width=".21"/>
<circle cx="226.1" cy="69.4" r=".51" fill="#0e0e0e"/>
<circle cx="226.1" cy="69.4" r=".51" fill="none" stroke="#0e0e0e" stroke-width=".21"/>
<path d="M177.7 79.6v5.1h-30.5M177.7 87.2v5.1M221 89.8v3.8" fill="none" stroke="#0e0e0e" stroke-width=".25"/>
<circle cx="221" cy="89.8" r=".51" fill="#0e0e0e"/>
<circle cx="221" cy="89.8" r=".51" fill="none" stroke="#0e0e0e" stroke-width=".21"/>
<path d="M231.2 89.8v10.2" fill="none" stroke="#0e0e0e" stroke-width=".25"/>
<circle cx="231.2" cy="89.8" r=".51" fill="#0e0e0e"/>
<circle cx="231.2" cy="89.8" r=".51" fill="none" stroke="#0e0e0e" stroke-width=".21"/>
<circle cx="231.2" cy="97.4" r=".51" fill="#0e0e0e"/>
<circle cx="231.2" cy="97.4" r=".51" fill="none" stroke="#0e0e0e" stroke-width=".21"/>
<path d="M218.5 97.4h12.7" fill="none" stroke="#0e0e0e" stroke-width=".25"/>
<circle cx="231.2" cy="97.4" r=".51" fill="#0e0e0e"/>
<circle cx="231.2" cy="97.4" r=".51" fill="none" stroke="#0e0e0e" stroke-width=".21"/>
<path d="M221 101.2v16.6" fill="none" stroke="#0e0e0e" stroke-width=".25"/>
<circle cx="221" cy="117.8" r=".51" fill="#0e0e0e"/>
<circle cx="221" cy="117.8" r=".51" fill="none" stroke="#0e0e0e" stroke-width=".21"/>
<path d="M221 117.8v48.3h-190.8v-12.7M231.2 110.1v7.7h-2.6" fill="none" stroke="#0e0e0e" stroke-width=".25"/>
<circle cx="221" cy="117.8" r=".51" fill="#0e0e0e"/>
<circle cx="221" cy="117.8" r=".51" fill="none" stroke="#0e0e0e" stroke-width=".21"/>
<circle cx="30.2" cy="153.4" r=".51" fill="#0e0e0e"/>
<circle cx="30.2" cy="153.4" r=".51" fill="none" stroke="#0e0e0e" stroke-width=".21"/>
<path d="M243.9 89.8v17.8" fill="none" stroke="#0e0e0e" stroke-width=".25"/>
<circle cx="243.9" cy="89.8" r=".51" fill="#0e0e0e"/>
<circle cx="243.9" cy="89.8" r=".51" fill="none" stroke="#0e0e0e" stroke-width=".21"/>
<path d="M243.9 117.8v53.4h-223.9v-17.8" fill="none" stroke="#0e0e0e" stroke-width=".25"/>
<circle cx="20" cy="153.4" r=".51" fill="#0e0e0e"/>
<circle cx="20" cy="153.4" r=".51" fill="none" stroke="#0e0e0e" stroke-width=".21"/>
<path d="M142.1 130.5h20.4" fill="none" stroke="#0e0e0e" stroke-width=".25"/>
<circle cx="162.5" cy="130.5" r=".51" fill="#0e0e0e"/>
<circle cx="162.5" cy="130.5" r=".51" fill="none" stroke="#0e0e0e" stroke-width=".21"/>
<path d="M78.5 79.6h22.9" fill="none" stroke="#0e0e0e" stroke-width=".25"/>
<circle cx="101.4" cy="79.6" r=".51" fill="#0e0e0e"/>
<circle cx="101.4" cy="79.6" r=".51" fill="none" stroke="#0e0e0e" stroke-width=".21"/>
<path d="M101.4 72v15.2h-10.2" fill="none" stroke="#0e0e0e" stroke-width=".25"/>
<circle cx="101.4" cy="87.2" r=".51" fill="#0e0e0e"/>
<circle cx="101.4" cy="87.2" r=".51" fill="none" stroke="#0e0e0e" stroke-width=".21"/>
<circle cx="101.4" cy="84.7" r=".51" fill="#0e0e0e"/>
<circle cx="101.4" cy="84.7" r=".51" fill="none" stroke="#0e0e0e" stroke-width=".21"/>
<circle cx="101.4" cy="79.6" r=".51" fill="#0e0e0e"/>
<circle cx="101.4" cy="79.6" r=".51" fill="none" stroke="#0e0e0e" stroke-width=".21"/>
<path d="M101.4 84.7h5.1" fill="none" stroke="#0e0e0e" stroke-width=".25"/>
<circle cx="101.4" cy="84.7" r=".51" fill="#0e0e0e"/>
<circle cx="101.4" cy="84.7" r=".51" fill="none" stroke="#0e0e0e" stroke-width=".21"/>
<g font-size="2.3">
<text x="37.9" y="11.7">1</text>
<text x="110.9" y="11.7">2</text>
<text x="184.1" y="11.7">3</text>
<text x="257.1" y="11.7">4</text>
<text x="3.9" y="33.3">A</text>
<text x="291.4" y="33.3">A</text>
<text x="189.9" y="38.4">14</text>
<text x="179.9" y="46">1</text>
<text x="27.3" y="60">2</text>
<text x="189.9" y="56.2">12</text>
<text x="27.5" y="62.6">1</text>
<text x="278.7" y="62.6">1</text>
<text x="278.7" y="65.1">2</text>
<text x="179.8" y="66.4">3</text>
<text x="189.9" y="74">10</text>
<text x="4" y="81.6">B</text>
<text x="179.7" y="79.1">4</text>
<text x="291.5" y="81.6">B</text>
<text x="179.7" y="86.7">6*</text>
<text x="189.9" y="91.8">8</text>
<text x="100.9" y="118.3" transform="rotate(-90 100.9 118.3)">7</text>
<text x="90.7" y="122.3">2</text>
<text x="90.9" y="124.9">1</text>
<text x="95.5" y="123.6">Vfb</text>
<text x="102.2" y="124.3" transform="rotate(-90 102.2 124.3)">Vi</text>
<text x="102.6" y="123.6">OUT</text>
<text x="111.1" y="122.3">6</text>
<text x="4" y="130">C</text>
<text x="90.7" y="130">4</text>
<text x="90.7" y="127.4">8</text>
<text x="95.5" y="128.7">Vref</text>
<text x="95.5" y="131.2">Rt/Ct</text>
<text x="95.5" y="126.2">COMP</text>
<text x="102.2" y="131.2" transform="rotate(-90 102.2 131.2)">GND</text>
<text x="102.6" y="131.2">Isens</text>
<text x="111.1" y="130">3</text>
<text x="291.5" y="130">C</text>
<text x="100.9" y="136.1" transform="rotate(-90 100.9 136.1)">5</text>
<text x="4" y="178.3">D</text>
<text x="201.9" y="178.3">Title</text>
<text x="291.4" y="178.3">D</text>
<text x="201.9" y="185.9">Size</text>
<text x="214.6" y="185.9">Number</text>
<text x="265.5" y="185.9">Revision</text>
<text x="203.2" y="189.7">A4</text>
<text x="201.9" y="193.5">Date:</text>
<text x="201.9" y="196.1">File:</text>
<text x="213.3" y="193.5">6.15.2025</text>
<text x="213.4" y="196.1">C:\Users\..\Sheet1.SchDoc</text>
<text x="252.8" y="196.1">Drawn By:</text>
<text x="252.8" y="193.5">Sheet</text>
<text x="259.6" y="193.5">of</text>
<text x="37.9" y="199.9">1</text>
<text x="110.9" y="199.9">2</text>
<text x="184.1" y="199.9">3</text>
<text x="257.1" y="199.9">4</text>
</g>
<g font-size="2.3" fill="#0e0e0e">
<text x="180.3" y="37.6">TR1</text>
<text x="70.7" y="45">R1</text>
<text x="70.7" y="49.6">3.9R</text>
<text x="102.4" y="53.4">R2</text>
<text x="136" y="53.6">D3</text>
<text x="180.3" y="49.1">*</text>
<text x="189.2" y="48.6">*13</text>
<text x="25.1" y="56.2">J1</text>
<text x="64.8" y="55.9">D2</text>
<text x="64.8" y="58.5">SUF4007</text>
<text x="86.1" y="55.9">C2</text>
<text x="86.1" y="58.5">220nF/1000V</text>
<text x="101.4" y="56.2">150k</text>
<text x="136" y="56.2">1.5KE400A</text>
<text x="210.8" y="54.7">D8</text>
<text x="276.9" y="58.7">J2</text>
<text x="136" y="61">D5</text>
<text x="136" y="63.6">SUF4007</text>
<text x="210.8" y="60.2">BYW98/200</text>
<text x="228.6" y="63.6">C6</text>
<text x="25.1" y="66.4">CON2</text>
<text x="102.4" y="66.1">R3</text>
<text x="102.4" y="68.7">150k</text>
<text x="189.2" y="66.4">*11</text>
<text x="228.6" y="66.1">680uF/25V</text>
<text x="276.9" y="68.9">CON2</text>
<text x="73.2" y="76.5">C3</text>
<text x="108.8" y="82.6">D7</text>
<text x="139.3" y="83.1">R4</text>
<text x="73.2" y="84.2">0.22-1 uF C4</text>
<text x="108.8" y="88.3">MUR120</text>
<text x="139.3" y="87.7">4.7R</text>
<text x="189.2" y="84.2">*9</text>
<text x="223.3" y="88.3">R12</text>
<text x="236" y="88.3">R13</text>
<text x="70.7" y="93.3">R5</text>
<text x="83.4" y="91.8">100uF/50V</text>
<text x="223.3" y="92.8">2.7k</text>
<text x="236" y="92.8">15k</text>
<text x="70.7" y="97.9">18k</text>
<text x="189.2" y="102">*7</text>
<text x="222.5" y="98.2">U3</text>
<text x="222.5" y="100.7">TL431</text>
<text x="180.3" y="105.3">PQ32/30</text>
<text x="232.2" y="104.3">R17</text>
<text x="232.2" y="106.8">3.3k</text>
<text x="244.9" y="111.9">R15</text>
<text x="29.4" y="114.4">U2</text>
<text x="29.4" y="117">PC817</text>
<text x="46.5" y="117">R6</text>
<text x="46.5" y="119.5">10K</text>
<text x="65.8" y="114.4">C5</text>
<text x="65.8" y="117">100pF</text>
<text x="74.5" y="114.4">R7</text>
<text x="74.5" y="117">150k</text>
<text x="114.6" y="119.8">U1</text>
<text x="167" y="115.7">Q1</text>
<text x="167" y="118.3">C3M0045065K</text>
<text x="223.3" y="114.7">C10</text>
<text x="244.9" y="114.4">2.7k</text>
<text x="114.6" y="122.3">UC3844</text>
<text x="126.6" y="121.3">R8</text>
<text x="126.6" y="125.9">33R</text>
<text x="223.3" y="122.3">100mF</text>
<text x="46.5" y="129.7">R9</text>
<text x="46.5" y="132.2">10K</text>
<text x="70.9" y="132.2">C7</text>
<text x="70.9" y="134.8">10nF</text>
<text x="82.1" y="132.2">R11</text>
<text x="82.1" y="134.8">10k</text>
<text x="143.1" y="134.8">R10</text>
<text x="143.1" y="137.3">1k</text>
<text x="93.5" y="140.1">C8</text>
<text x="108.8" y="140.1">C9</text>
<text x="93.5" y="147.8">1.5nF/5%</text>
<text x="108.8" y="147.8">470pF</text>
<text x="22.3" y="151.8">R18</text>
<text x="120.2" y="150.1">R14</text>
<text x="120.2" y="152.6">1k</text>
<text x="22.3" y="156.4">1k</text>
<text x="106.3" y="156.9">R16</text>
<text x="106.3" y="161.5">0.47R</text>
</g>
<g font-size="2.3" fill="#262626">
<text x="45.1" y="80.3">GND</text>
<text x="175.3" y="99.4">GND</text>
<text x="47.7" y="151.6">GND</text>
<text x="99" y="165.6">GND</text>
</g>
</svg>
